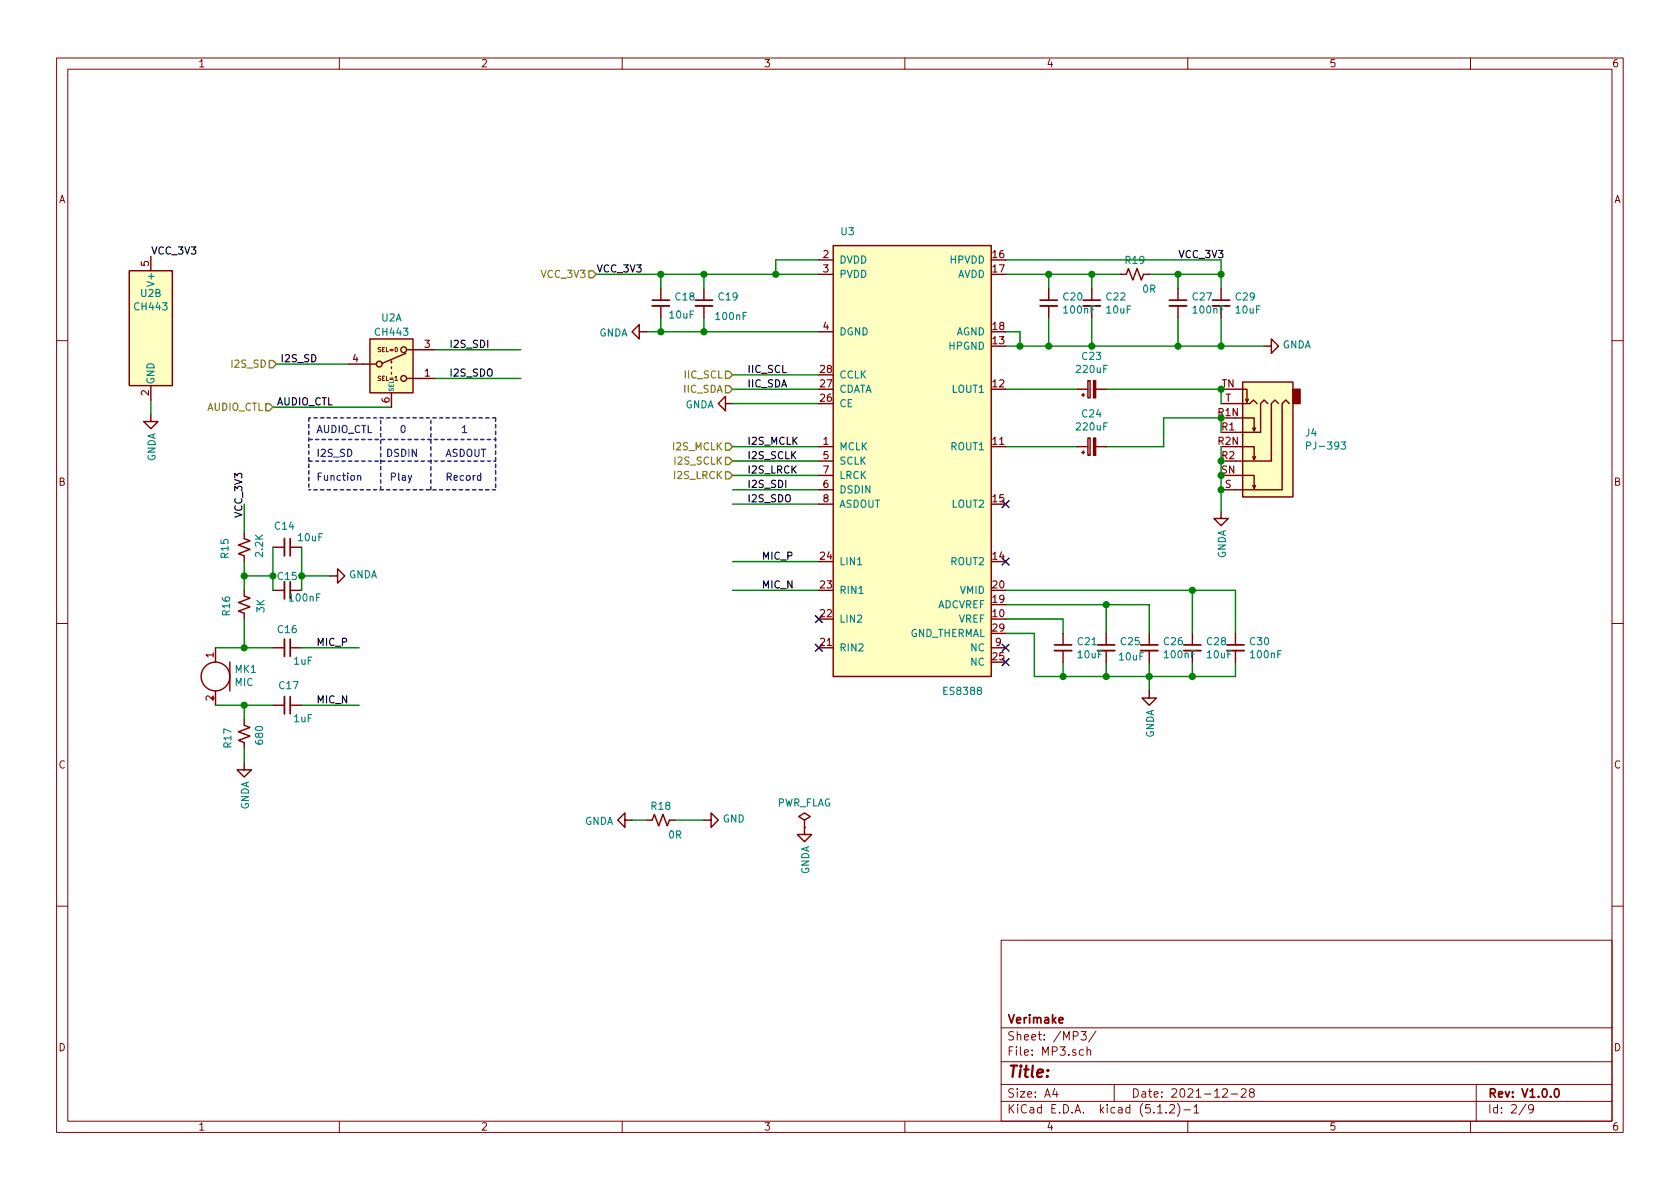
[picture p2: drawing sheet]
<svg xmlns="http://www.w3.org/2000/svg" width="297mm" height="210mm" viewBox="0 0 297 210" stroke-linecap="round" stroke-linejoin="round" font-family="sans-serif">
<g fill="none" stroke="#840000" stroke-width=".18">
<path d="M10 10.3h277v189.9h-277zM12 12.2h273v186.1h-273zM60 10.3v1.9M110 10.3v1.9M160 10.3v1.9M210 10.3v1.9M260 10.3v1.9M10 60.2h2M285 60.2h2M10 110.3h2M285 110.3h2M10 160.2h2"/>
<path d="M177 166.3h108v32h-108zM285 160.2h2M60 198.3v1.9M110 198.3v1.9M160 198.3v1.9M177 194.8h108M177 191.8h108M177 187.8h108M177 181.8h108M186.5 192.5l-.4 1h1M186.8 193v1M191.1 182.4h.9l-.4 .6 .4 .1v.7l-.2 .1-.7-.1"/>
<path d="M191.6 185.7l-.5-.1-.3 .3 .1 .6 .2 .1 .5-.1M192.2 185.7l.2-.1 .4 .1v.9M192.2 185.1v1.5M193.8 182.3l-1.3 2M197 191.8v3M204.7 196.8h.8M206.2 196.7v.1M206.8 195.5l.2-.2h.4l.2 .2 .1 .3-.1 .2-.8 .8h.9M208.2 195.1a1.71 1.71 0 0 1 0 2.3M209.3 196.3h1.2M210 198.3v1.9M211.1 195.8l.4-.5v1.5"/>
<path d="M211.1 196.8h.9M216.2 192.7l.2-.2h.4l.2 .5-.9 1h.9M217.7 193.5h1.1M219.5 192.7l.2-.2h.3l.3 .2v.3v.2l-.9 .8h.9M221.2 193.2l-.3-.3 .1-.2 .2-.2 .4 .1 .2 .2-.1 .2-.6 .2a.48 .48 0 0 0-.1 .7l.2 .1 .5-.1a.48 .48 0 0 0-.1-.7h-.1M260 198.3v1.9M261 191.8v6.5M269.8 195.2l-1.2 2M271.1 196l-.3 .3-.4-.1-.1-.2v-.4l.1-.2 .4-.1 .2 .2a1.19 1.19 0 0 1-.2 1.2l-.4 .1"/>
</g>
<g fill="none" stroke="#840000" stroke-width=".3">
<path d="M115.3 53.1h3.1M122.9 53.1h3.1M183.9 53.1h3M191.5 53.1h3.1M206.8 53.1h3M214.4 53.1h3M51.3 95.2v3.1M51.3 102.9v3M51.3 113v3.1M186.4 114h3.1M194.1 114h3M201.7 114h3"/>
<path d="M209.3 114h3M216.9 114h3.1M51.3 123.2v3M187.2 180.4l.8-.1-.1-.3-.4-.1-.3 .2 .1 .7h.6M275 192.7l.2-.2a.81 .81 0 0 1 .6 .6 .81 .81 0 0 1-.3 .8l-.2 .1a.79 .79 0 0 1-.3-1.3z"/>
</g>
<g fill="none" stroke="#840000" stroke-width=".25">
<path d="M22.9 47.9h7.6v20.3h-7.6zM26.7 45.3v2.6M65.4 59.9h7.6v9.6h-7.6zM113 58.7v-1.3l-1.2 1.3 1.2 1.2v-1.2h1.3M116.8 51v2.1M116.8 54.1v2M124.5 51v2.1M124.5 54.1v2M144.8 48.5h2.5M144.8 46h2.5M144.8 58.7h2.5M147.3 43.4h28v76.2h-28z"/>
<path d="M185.4 51v2.1M185.4 54.1v2M193 51v2.1M193 54.1v2M198.1 48.5h1l.4-1 .8 2 .7-2 .8 2 .4-1h1M208.3 51v2.1M208.3 54.1v2M215.9 51v2.1M215.9 54.1v2M26.7 73.3v1.2h1.2l-1.2 1.3-1.3-1.3h1.3M26.7 68.2v2.5M61.6 64.4h4.8"/>
<path d="M69.2 63.9v.2M69.2 64.9v.2M69.2 65.9v.3M69.2 69.5v2.5M71.8 62.5l-4.2 1.8M72 66.9h4.8M72 61.8h4.8M128.3 71.4v-1.3l-1.3 1.3 1.3 1.2v-1.2h1.2M144.8 79h2.5M190.5 79h1.9M190.5 68.8h1.9M191.3 69.8h.5"/>
<path d="M191.5 69.6v.5M191.5 79.8v.5M192.4 77.5h.3v3h-.3zM192.4 67.3h.3v3.1h-.3zM193.7 79h1.9M193.7 68.8h1.9M215.9 71.4h5.1l.6-.7 .6 .7M218.4 68.8h2.1v2.3l.2-.5M218.4 73.9h3.3v2.3l.3-.5M218.4 79h3.3v2.3l.3-.5M219.7 67.6h8.9v20.3h-8.9zM220.2 70.6l.3 .5"/>
<path d="M221.5 75.7l.2 .5M223.5 61.2h1.3v-1.3l1.3 1.3-1.3 1.3v-1.3M224.2 71.4l-.7-.7-.6 .7v5h-4.5M226.1 71.4l-.7-.7-.6 .7v10.1h-6.4M228 71.4l-.7-.7-.6 .7v15.2h-10.8M43.2 94.2v1l1 .4-2 .8 2 .7-2 .8 1 .4v1M48.3 96.8h2M51.3 96.8h2M144.8 81.5h2.5M144.8 86.6h2.5M144.8 84.1h2.5M144.8 89.1h2.5"/>
<path d="M191.3 80h.5M215.9 90.4v1.3h1.3l-1.3 1.3-1.3-1.3h1.3M218.4 84.1h3.3v2.3l.3-.6M221.5 80.8l.2 .5M221.5 85.8l.2 .6M38.1 114.5v2.6M40.6 117.1v5.1M43.2 104.4v1l1 .4-2 .7 2 .8-2 .8 1 .4v1M48.3 114.5h2M48.3 104.4h2M51.3 114.5h2M51.3 104.4h2"/>
<path d="M58.4 101.8h1.3v-1.2l1.3 1.2-1.3 1.3v-1.3M175.3 114.5h2.5M188 112v2M188 115.1v2M195.6 112v2M195.6 115.1v2M203.2 112v2M203.2 115.1v2M210.8 112v2M210.8 115.1v2M218.4 112v2M218.4 115.1v2"/>
<path d="M38.1 122.2v2.5M43.2 127.2v1.1l1 .3-2 .8 2 .8-2 .7 1 .4v1M43.2 134.9v1.2h1.2l-1.2 1.3-1.3-1.3h1.3M48.3 124.7h2M51.3 124.7h2M203.2 122.2v1.2h1.3l-1.3 1.3-1.3-1.3h1.3M110.5 145v-1.2l-1.3 1.2 1.3 1.3v-1.3h1.3M114.3 145h1l.4-1 .8 2 .7-2 .8 2 .4-1h1M124.5 145h1.2v-1.2l1.3 1.2-1.3 1.3v-1.3M142.2 146.3v1.3h1.3l-1.3 1.2-1.2-1.2h1.2M142.2 145l1.1-.6-1.1-.6-1 .6 1 .6v1.3M142.2 146.3h.1"/>
<circle cx="67.1" cy="64.4" r=".51"/>
<circle cx="71.4" cy="66.9" r=".51"/>
<circle cx="71.4" cy="61.8" r=".51"/>
<circle cx="38.1" cy="119.6" r="2.54"/>
</g>
<g fill="none" stroke="#008400" stroke-width=".25">
<path d="M105.4 48.5h39.4M114.3 58.7h30.5M116.8 48.5v2.5M116.8 56.1v2.6M124.5 48.5v2.5M124.5 56.1v2.6M144.8 46h-7.6v2.5M177.8 58.7h2.5v2.5M177.8 46h38.1v5M177.8 48.5h20.3M185.4 48.5v2.5M185.4 56.1v5.1"/>
<path d="M193 48.5v2.5M193 56.1v5.1M203.2 48.5h12.7M208.3 48.5v2.5M208.3 56.1v5.1M215.9 56.1v5.1M26.7 70.7v2.6M48.3 72h20.9M48.9 64.4h12.7M76.8 61.8h15.3M76.8 66.9h15.3M129.5 79h15.3"/>
<path d="M129.5 68.8h15.3M129.5 71.4h15.3M129.5 66.3h15.3M177.8 79h12.7M177.8 68.8h12.7M177.8 61.2h45.7M195.6 68.8h20.3v2.6M215.9 76.4v-2.5h-10.2v5.1h-10.1M215.9 79v11.4M43.2 89.1v5.1M43.2 99.3v5.1M48.3 96.8v7.6"/>
<path d="M53.3 96.8v7.6M129.5 99.3h15.3M129.5 89.1h15.3M129.5 86.6h15.3M129.5 84.1h15.3M129.5 81.5h15.3M38.1 114.5h10.2M43.2 109.5v5M43.2 101.8h5.1M53.3 114.5h10.2M53.3 101.8h5.1M129.5 104.4h15.3"/>
<path d="M177.8 104.4h40.6v7.6M177.8 112h5.1v7.6h35.5v-2.5M177.8 106.9h25.4v5.1M177.8 109.5h10.2v2.5M188 117.1v2.5M195.6 106.9v5.1M195.6 117.1v2.5M203.2 117.1v5.1M210.8 104.4v7.6M210.8 117.1v2.5M38.1 124.7h10.2M43.2 124.7v2.5"/>
<path d="M43.2 132.3v2.6M53.3 124.7h10.2M111.8 145h2.5M119.4 145h5.1"/>
</g>
<g fill="none" stroke="#840000" stroke-width=".33">
<path d="M115.3 54.1h3.1M122.9 54.1h3.1M183.9 54.1h3M191.5 54.1h3.1M206.8 54.1h3M214.4 54.1h3M50.3 95.2v3.1M50.3 102.9v3M50.3 113v3.1M186.4 115.1h3.1M194.1 115.1h3M201.7 115.1h3"/>
<path d="M209.3 115.1h3M216.9 115.1h3.1M50.3 123.2v3"/>
</g>
<g fill="#008400" stroke="#008400" stroke-width=".25">
<circle cx="43.2" cy="114.5" r=".51"/>
<circle cx="43.2" cy="101.8" r=".51"/>
<circle cx="48.3" cy="101.8" r=".51"/>
<circle cx="53.3" cy="101.8" r=".51"/>
<circle cx="43.2" cy="124.7" r=".51"/>
<circle cx="210.8" cy="104.4" r=".51"/>
<circle cx="195.6" cy="106.9" r=".51"/>
<circle cx="210.8" cy="119.6" r=".51"/>
<circle cx="203.2" cy="119.6" r=".51"/>
<circle cx="195.6" cy="119.6" r=".51"/>
<circle cx="188" cy="119.6" r=".51"/>
<circle cx="180.3" cy="61.2" r=".51"/>
<circle cx="185.4" cy="61.2" r=".51"/>
<circle cx="193" cy="61.2" r=".51"/>
<circle cx="208.3" cy="61.2" r=".51"/>
<circle cx="215.9" cy="61.2" r=".51"/>
<circle cx="185.4" cy="48.5" r=".51"/>
<circle cx="193" cy="48.5" r=".51"/>
<circle cx="208.3" cy="48.5" r=".51"/>
<circle cx="215.9" cy="48.5" r=".51"/>
<circle cx="124.5" cy="48.5" r=".51"/>
<circle cx="124.5" cy="58.7" r=".51"/>
<circle cx="116.8" cy="58.7" r=".51"/>
<circle cx="116.8" cy="48.5" r=".51"/>
<circle cx="137.2" cy="48.5" r=".51"/>
<circle cx="215.9" cy="68.8" r=".51"/>
<circle cx="215.9" cy="73.9" r=".51"/>
<circle cx="215.9" cy="86.6" r=".51"/>
<circle cx="215.9" cy="84.1" r=".51"/>
<circle cx="215.9" cy="81.5" r=".51"/>
</g>
<g fill="#840000" stroke="#840000" stroke-width=".25">
<path d="M193.3 77.5h.4v3h-.4z"/>
<path d="M193.3 67.3h.4v3.1h-.4z"/>
<path d="M228.6 68.8h1.3v2.6h-1.3z"/>
</g>
<path d="M177.2 98.7l1.2 1.2M177.2 88.5l1.2 1.3M178.4 98.7l-1.2 1.2M178.4 88.5l-1.2 1.3M144.2 113.9l1.2 1.3M144.2 108.9l1.2 1.2M145.4 113.9l-1.2 1.3M145.4 108.9l-1.2 1.2M177.2 116.5l1.2 1.2M177.2 113.9l1.2 1.3M178.4 116.5l-1.2 1.2M178.4 113.9l-1.2 1.3" fill="none" stroke="#000084" stroke-width=".25"/>
<g fill="#ffffc2" stroke="#ffffc2" stroke-width=".18">
<path d="M147.3 43.4h28v76.2h-28z"/>
<path d="M219.7 67.6h8.9v20.3h-8.9z"/>
<path d="M22.9 47.9h7.6v20.3h-7.6z"/>
<path d="M65.4 59.9h7.6v9.6h-7.6z"/>
</g>
<path d="M231 78.8h.6l.1-.2v-.3l-.2-.1h-.5v1.2M237.1 78.2h.8l-.4 .4 .3 .2v.6h-.5l-.2-.1M151.6 99.9h.7" fill="none" stroke="#008484" stroke-width=".2"/>
<path d="M104.1 47.9h.7l.6 .6-.6 .6h-.7zM47 71.4h.6l.7 .6-.7 .6h-.6zM47.6 63.7h.7l.6 .7-.6 .6h-.7zM128.3 65.7h.6l.6 .6-.6 .6h-.6zM128.3 68.2h.6l.6 .6-.6 .7h-.6zM128.3 78.4h.6l.6 .6-.6 .6h-.6zM128.3 80.9h.6l.6 .6-.6 .7h-.6zM128.3 83.4h.6l.6 .7-.6 .6h-.6z" fill="none" stroke="#848400" stroke-width=".25"/>
<g fill="none" stroke="#0000c2" stroke-width=".2">
<path d="M68.6 79.4a.64 .64 0 0 1 .7 .7 .64 .64 0 0 1-.7 .6zM70.5 79.5l-.5-.1-.3 .3 .2 .3 .5 .2v.4l-.2 .1h-.5M71 75.4l.2-.2a.69 .69 0 0 1 .4 .7 .69 .69 0 0 1-.4 .6l-.2-.1-.1-.4zM71 79.4a.64 .64 0 0 1 .8 .7 .64 .64 0 0 1-.8 .6zM72.3 79.4v1.3M81.4 79.4a.64 .64 0 0 1 .7 .7 .64 .64 0 0 1-.7 .6zM81.8 75.6l.3-.4v1.3M81.8 76.5h.7M82.7 79.6l.2-.2a.44 .44 0 0 1 .5 .5v.6l-.3 .2h-.3a1 1 0 0 1-.1-1.1zM84 79.4v1.1l.2 .2h.4l.1-.2v-1.1M85.1 79.4h.8M85.5 79.4v1.3"/>
<path d="M63.2 84.2l.2-.1h.3l.1 .8M63.2 84.1v.8M69.2 84.3h.6l.2-.2-.1-.3-.2-.1h-.5v1.2M70.5 83.7v1.1l.2 .1M79.1 84.3h.6l.1-.2-.1-.3-.1-.1h-.5v1.2M79.4 84.3l.4 .6M80.3 84.5l.6-.1-.1-.3h-.3l-.2 .2v.6h.5M82 84.1h-.4l-.2 .2 .1 .6h.5M82.6 84.1h.3l.2 .2-.1 .6h-.3l-.3-.2zM83.7 84.1v.8M84 84.1l-.3 .2M85 84.1h-.4l-.2 .2 .1 .6h.5"/>
<path d="M85 83.7v1.2"/>
</g>
<path d="M54.6 77.7h33M54.6 73.9v12.7M87.6 73.9h-33M87.6 73.9v12.7M54.6 81.5h33M67.3 86.6v-12.7M76.2 86.6v-12.7M87.6 86.6h-33" fill="none" stroke="#0000c2" stroke-width=".25" stroke-dasharray=".6 .6"/>
<text font-size="2.8" fill="#840000" x="178" y="190.5">Title:</text>
<g font-size="2.1" fill="#840000">
<text x="178" y="184">Sheet: /MP3/</text>
<text x="178" y="181">Verimake</text>
<text x="178" y="186.7">File: MP3.sch</text>
<text x="178" y="196.9">KiCad E.D.A. kicad (5.1.2)-1</text>
<text x="178" y="194.1">Size: A4</text>
<text x="200" y="194.1">Date: 2021-12-28</text>
<text x="263" y="194.1">Rev: V1.0.0</text>
<text x="263" y="196.9">Id: 2/9</text>
</g>
<g font-size="1.8" fill="#840000">
<text x="35" y="11.9">1</text>
<text x="85" y="11.9">2</text>
<text x="135" y="11.9">3</text>
<text x="185" y="11.9">4</text>
<text x="235" y="11.9">5</text>
<text x="285" y="11.9">6</text>
<text x="10.4" y="35.9">A</text>
<text x="285.4" y="35.9">A</text>
<text x="26.3" y="47.1" transform="rotate(-90 26.3 47.1)">5</text>
<text x="145.6" y="45.6">2</text>
<text x="175.6" y="45.6">16</text>
<text x="145.6" y="48.2">3</text>
<text x="175.6" y="48.2">17</text>
<text x="145.6" y="58.3">4</text>
<text x="175.6" y="58.3">18</text>
<text x="62.4" y="64.1">4</text>
<text x="75.1" y="61.5">3</text>
<text x="145.1" y="66">28</text>
<text x="175.6" y="60.9">13</text>
<text x="26.3" y="69.9" transform="rotate(-90 26.3 69.9)">2</text>
<text x="68.9" y="71.2" transform="rotate(-90 68.9 71.2)">6</text>
<text x="75.1" y="66.6">1</text>
<text x="145.1" y="71">26</text>
<text x="145.1" y="68.5">27</text>
<text x="175.6" y="68.5">12</text>
<text x="216" y="68.5">TN</text>
<text x="216.6" y="71">T</text>
<text x="215.4" y="73.6">R1N</text>
<text x="216.1" y="76.1">R1</text>
<text x="145.6" y="78.7">1</text>
<text x="145.6" y="81.2">5</text>
<text x="145.6" y="83.7">7</text>
<text x="175.6" y="78.7">11</text>
<text x="215.4" y="78.7">R2N</text>
<text x="216" y="83.7">SN</text>
<text x="216.1" y="81.2">R2</text>
<text x="10.4" y="85.9">B</text>
<text x="145.6" y="86.3">6</text>
<text x="145.6" y="88.8">8</text>
<text x="175.6" y="88.8">15</text>
<text x="216.6" y="86.3">S</text>
<text x="285.4" y="85.9">B</text>
<text x="145.1" y="99">24</text>
<text x="175.6" y="99">14</text>
<text x="145.1" y="104.1">23</text>
<text x="175.6" y="106.6">19</text>
<text x="175.6" y="104.1">20</text>
<text x="145.1" y="109.1">22</text>
<text x="175.6" y="109.1">10</text>
<text x="175.6" y="111.7">29</text>
<text x="37.8" y="116.3" transform="rotate(-90 37.8 116.3)">1</text>
<text x="145.1" y="114.2">21</text>
<text x="175.6" y="116.8">25</text>
<text x="176" y="114.2">9</text>
<text x="37.8" y="123.9" transform="rotate(-90 37.8 123.9)">2</text>
<text x="10.4" y="135.9">C</text>
<text x="285.4" y="135.9">C</text>
<text x="10.4" y="185.9">D</text>
<text x="285.4" y="185.9">D</text>
<text x="35" y="199.9">1</text>
<text x="85" y="199.9">2</text>
<text x="135" y="199.9">3</text>
<text x="185" y="199.9">4</text>
<text x="235" y="199.9">5</text>
<text x="285" y="199.9">6</text>
</g>
<g font-size="1.8" fill="#008484">
<text x="148.7" y="41.6">U3</text>
<text x="148.3" y="46.6">DVDD</text>
<text x="168" y="46.6">HPVDD</text>
<text x="199" y="46.7">R19</text>
<text x="24.9" y="52.5">U2B</text>
<text x="27.3" y="50.2" transform="rotate(-90 27.3 50.2)">V+</text>
<text x="119.5" y="53.1">C18</text>
<text x="127.1" y="53.1">C19</text>
<text x="148.3" y="49.1">PVDD</text>
<text x="169.2" y="49.1">AVDD</text>
<text x="188.1" y="53.1">C20</text>
<text x="195.7" y="53.1">C22</text>
<text x="202.1" y="51.8">0R</text>
<text x="210.9" y="53.1">C27</text>
<text x="218.5" y="53.1">C29</text>
<text x="23.9" y="54.9">CH443</text>
<text x="66.5" y="59.4">CH443</text>
<text x="67.5" y="56.8">U2A</text>
<text x="105.9" y="59.5">GNDA</text>
<text x="118.5" y="56.3">10uF</text>
<text x="126.7" y="56.6">100nF</text>
<text x="148.3" y="59.3">DGND</text>
<text x="169" y="59.3">AGND</text>
<text x="188.2" y="55.4">100nF</text>
<text x="195.7" y="55.4">10uF</text>
<text x="211.1" y="55.4">100nF</text>
<text x="218.6" y="55.4">10uF</text>
<text x="167.9" y="61.8">HPGND</text>
<text x="190.5" y="66">220uF</text>
<text x="191.4" y="63.6">C23</text>
<text x="226.7" y="61.6">GNDA</text>
<text x="27.3" y="68.1" transform="rotate(-90 27.3 68.1)">GND</text>
<text x="148.3" y="69.5">CDATA</text>
<text x="148.3" y="66.9">CCLK</text>
<text x="168.5" y="69.5">LOUT1</text>
<text x="121.1" y="72.2">GNDA</text>
<text x="148.3" y="72">CE</text>
<text x="190.5" y="76.1">220uF</text>
<text x="191.4" y="73.8">C24</text>
<text x="230.9" y="77.2">J4</text>
<text x="27.5" y="81.7" transform="rotate(-90 27.5 81.7)">GNDA</text>
<text x="148.3" y="79.6">MCLK</text>
<text x="148.3" y="82.2">SCLK</text>
<text x="168.2" y="79.6">ROUT1</text>
<text x="231.6" y="79.5">PJ-393</text>
<text x="148.3" y="87.2">DSDIN</text>
<text x="148.3" y="84.7">LRCK</text>
<text x="148.3" y="89.8">ASDOUT</text>
<text x="168.5" y="89.8">LOUT2</text>
<text x="48.7" y="93.7">C14</text>
<text x="52.8" y="95.7">10uF</text>
<text x="40.4" y="98.6" transform="rotate(-90 40.4 98.6)">R15</text>
<text x="46.5" y="98.4" transform="rotate(-90 46.5 98.4)">2.2K</text>
<text x="148.3" y="99.9">LIN1</text>
<text x="168.2" y="99.9">ROUT2</text>
<text x="216.7" y="98.8" transform="rotate(-90 216.7 98.8)">GNDA</text>
<text x="49.2" y="102.6">C15</text>
<text x="51.3" y="106.4">100nF</text>
<text x="61.6" y="102.3">GNDA</text>
<text x="148.3" y="105">RIN1</text>
<text x="165.7" y="107.6">ADCVREF</text>
<text x="169.8" y="105">VMID</text>
<text x="40.7" y="108.8" transform="rotate(-90 40.7 108.8)">R16</text>
<text x="46.8" y="108.3" transform="rotate(-90 46.8 108.3)">3K</text>
<text x="49.2" y="112">C16</text>
<text x="148.3" y="110.1">LIN2</text>
<text x="160.7" y="112.6">GND_THERMAL</text>
<text x="169.5" y="110.1">VREF</text>
<text x="41.6" y="119">MK1</text>
<text x="52" y="117.5">1uF</text>
<text x="148.3" y="115.2">RIN2</text>
<text x="171.7" y="117.7">NC</text>
<text x="171.7" y="115.2">NC</text>
<text x="190.6" y="114.1">C21</text>
<text x="190.7" y="116.4">10uF</text>
<text x="198" y="116.8">10uF</text>
<text x="198.2" y="114.1">C25</text>
<text x="205.8" y="114.1">C26</text>
<text x="206" y="116.4">100nF</text>
<text x="213.5" y="114.1">C28</text>
<text x="213.5" y="116.4">10uF</text>
<text x="221.1" y="114.1">C30</text>
<text x="221.3" y="116.4">100nF</text>
<text x="41.5" y="121.3">MIC</text>
<text x="49.4" y="121.9">C17</text>
<text x="167" y="122.9">ES8388</text>
<text x="46.5" y="131.5" transform="rotate(-90 46.5 131.5)">680</text>
<text x="52" y="127.7">1uF</text>
<text x="204" y="130.6" transform="rotate(-90 204 130.6)">GNDA</text>
<text x="40.9" y="132.2" transform="rotate(-90 40.9 132.2)">R17</text>
<text x="44" y="143.3" transform="rotate(-90 44 143.3)">GNDA</text>
<text x="115.2" y="143.2">R18</text>
<text x="137.3" y="142.6">PWR_FLAG</text>
<text x="103.4" y="145.9">GNDA</text>
<text x="118.3" y="148.3">0R</text>
<text x="127.8" y="145.4">GND</text>
<text x="143.1" y="154.7" transform="rotate(-90 143.1 154.7)">GNDA</text>
</g>
<g font-size="1.8">
<text x="26.7" y="45">VCC_3V3</text>
<text x="208.3" y="45.6">VCC_3V3</text>
<text x="105.4" y="48.2">VCC_3V3</text>
<text x="49.5" y="64.1">I2S_SD</text>
<text x="79.4" y="61.5">I2S_SDI</text>
<text x="132.1" y="66">IIC_SCL</text>
<text x="48.9" y="71.7">AUDIO_CTL</text>
<text x="79.4" y="66.6">I2S_SDO</text>
<text x="132.1" y="68.5">IIC_SDA</text>
<text x="132.1" y="83.7">I2S_LRCK</text>
<text x="132.1" y="81.2">I2S_SCLK</text>
<text x="132.1" y="78.7">I2S_MCLK</text>
<text x="132.1" y="86.3">I2S_SDI</text>
<text x="132.1" y="88.8">I2S_SDO</text>
<text x="42.8" y="91.7" transform="rotate(-90 42.8 91.7)">VCC_3V3</text>
<text x="134.6" y="99">MIC_P</text>
<text x="134.6" y="104.1">MIC_N</text>
<text x="55.9" y="114.2">MIC_P</text>
<text x="55.9" y="124.4">MIC_N</text>
</g>
<g font-size="1.8" fill="#848400">
<text x="95.9" y="49.1">VCC_3V3</text>
<text x="41.2" y="65">I2S_SD</text>
<text x="120.9" y="69.5">IIC_SDA</text>
<text x="121.1" y="66.9">IIC_SCL</text>
<text x="36.5" y="72.6">AUDIO_CTL</text>
<text x="119.2" y="79.6">I2S_MCLK</text>
<text x="119.5" y="82.2">I2S_SCLK</text>
<text x="119.4" y="84.7">I2S_LRCK</text>
</g>
<g font-size="1.8" fill="#0000c2">
<text x="55.9" y="76.6">AUDIO_CTL</text>
<text x="55.9" y="80.8">I2S_SD</text>
<text x="72.9" y="80.8">ASDOUT</text>
<text x="55.9" y="85">Function</text>
<text x="71.5" y="85">Record</text>
</g>
<g font-size="1.1" fill="#840000">
<text x="67" y="62.2">SEL=0</text>
<text x="67" y="67.3">SEL=1</text>
</g>
<text font-size="1.1" fill="#008484" x="69.6" y="69.3" transform="rotate(-90 69.6 69.3)">SEL</text>
</svg>
